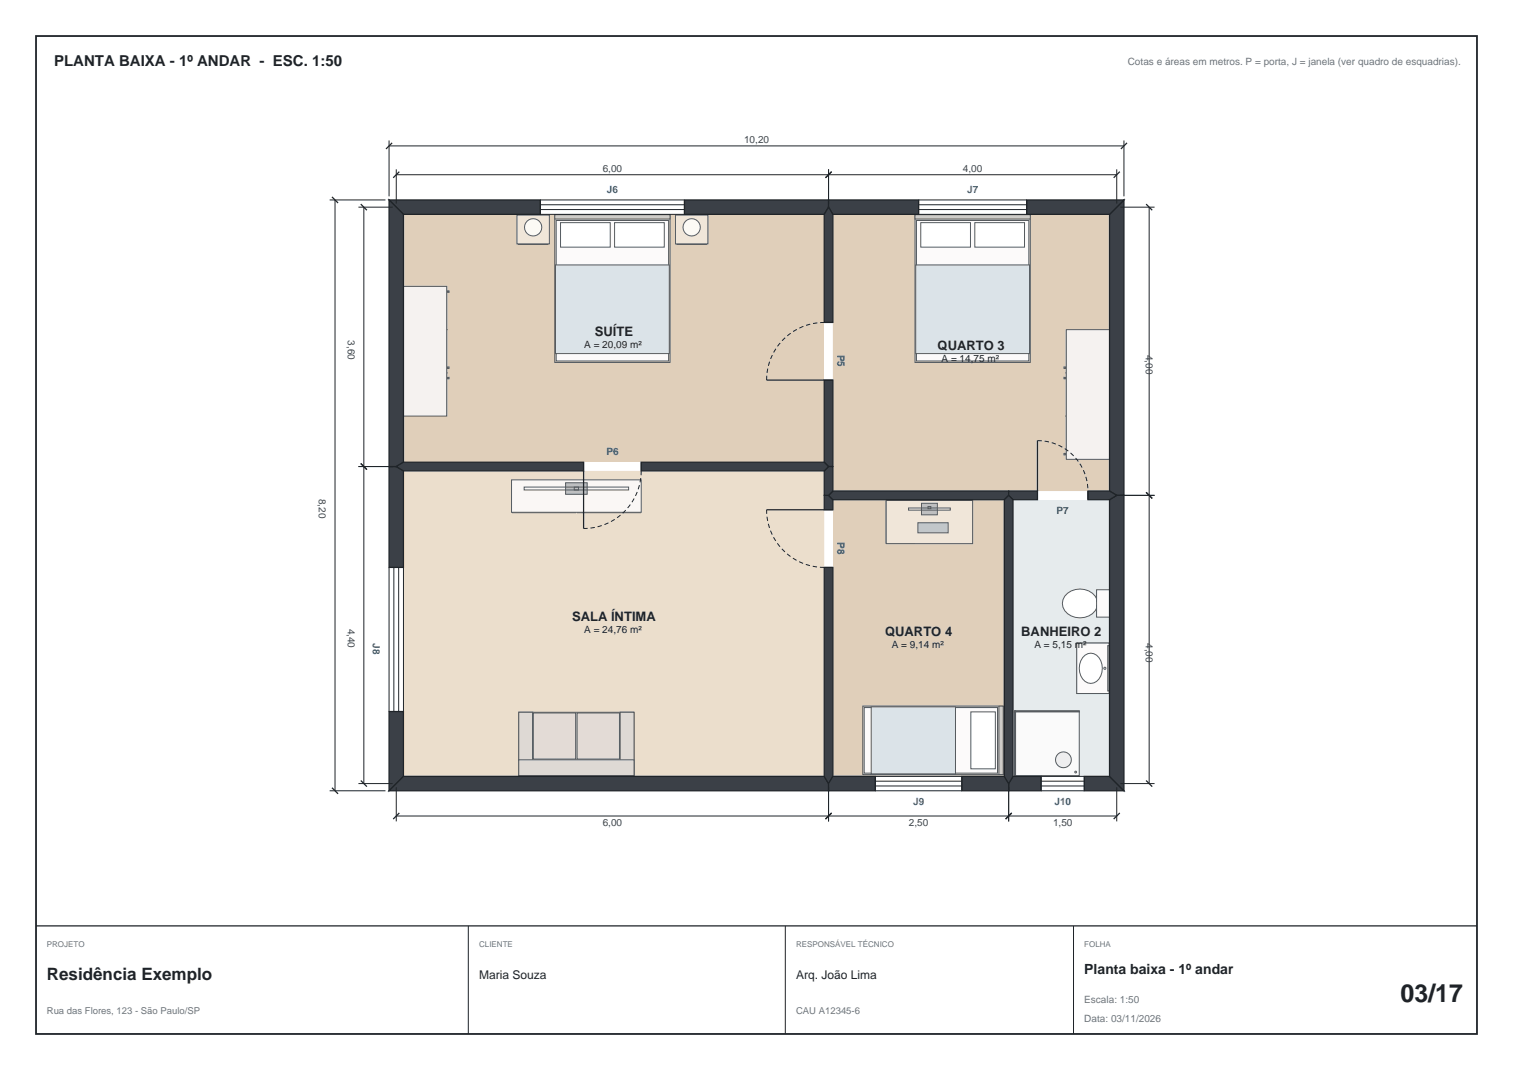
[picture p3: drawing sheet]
<svg xmlns="http://www.w3.org/2000/svg" width="420mm" height="297mm" viewBox="0 0 420 297" stroke-linecap="round" stroke-linejoin="round" font-family="sans-serif">
<path d="M10 10h400v277h-400z" fill="none" stroke="#1f2429" stroke-width=".5"/>
<g fill="#e0cfba">
<path d="M112 59.5h116.8v68.8h-116.8z"/>
<path d="M231.2 59.5h76.8v76.8h-76.8z"/>
</g>
<path d="M112 130.7h116.8v84.8h-116.8z" fill="#ebdecc"/>
<path d="M281.2 138.7h26.8v76.8h-26.8z" fill="#e6ebed"/>
<path d="M231.2 138.7h47.6v76.8h-47.6z" fill="#e0cfba"/>
<g fill="#d6cfc7" stroke="#545c61" stroke-width=".28">
<path d="M143.8 60h.6v.6h-.6z"/>
<path d="M151.6 60h.6v.6h-.6z"/>
<path d="M143.8 66.8h.6v.6h-.6z"/>
<path d="M151.6 66.8h.6v.6h-.6z"/>
<path d="M143.9 67.7l8.2 .1z"/>
</g>
<path d="M143.5 59.7h9v8h-9z" fill="#f0e6d9" stroke="#545c61" stroke-width=".28"/>
<g fill="#f2f0eb" stroke="#545c61" stroke-width=".28">
<circle cx="148" cy="63.1" r="1.2"/>
<circle cx="148" cy="63.1" r=".2"/>
</g>
<circle cx="148" cy="63.1" r="2.4" fill="#fcfaf5" stroke="#545c61" stroke-width=".28"/>
<g fill="#d6cfc7" stroke="#545c61" stroke-width=".28">
<path d="M187.8 60h.6v.6h-.6z"/>
<path d="M195.6 60h.6v.6h-.6z"/>
<path d="M187.8 66.8h.6v.6h-.6z"/>
<path d="M195.6 66.8h.6v.6h-.6z"/>
<path d="M187.9 67.7l8.2 .1z"/>
</g>
<path d="M187.5 59.7h9v8h-9z" fill="#f0e6d9" stroke="#545c61" stroke-width=".28"/>
<g fill="#f2f0eb" stroke="#545c61" stroke-width=".28">
<circle cx="192" cy="63.1" r="1.2"/>
<circle cx="192" cy="63.1" r=".2"/>
</g>
<circle cx="192" cy="63.1" r="2.4" fill="#fcfaf5" stroke="#545c61" stroke-width=".28"/>
<g fill="#bfbfc2" stroke="#545c61" stroke-width=".28">
<path d="M142.6 133.8h.8v.8h-.8z"/>
<path d="M176.6 133.8h.8v.8h-.8z"/>
<path d="M142.6 140.8h.8v.8h-.8z"/>
<path d="M176.6 140.8h.8v.8h-.8z"/>
</g>
<g fill="#f5f2ed" stroke="#545c61" stroke-width=".28">
<path d="M142.3 142.2l17.4 .1z"/>
<path d="M160.3 142.2l17.4 .1z"/>
</g>
<path d="M142 133.2h36v9h-36z" fill="#faf7f5" stroke="#545c61" stroke-width=".28"/>
<g fill="#bfbfc2" stroke="#545c61" stroke-width=".28">
<path d="M157 134h6v3.2h-6z"/>
<path d="M159.4 135.2h1.2v.8h-1.2z"/>
</g>
<path d="M145.5 135.2h29v.8h-29z" fill="none" stroke="#545c61" stroke-width=".28"/>
<g fill="#faf7f5" stroke="#545c61" stroke-width=".28">
<path d="M246 139.1h8v11.6h-8z"/>
<path d="M269.3 139.1h.6v11.6h-.6z"/>
</g>
<path d="M246 138.9h24v12h-24z" fill="#f0e6d9" stroke="#545c61" stroke-width=".28"/>
<path d="M255.8 139.7h4.4v3.2h-4.4z" fill="#bfbfc2" stroke="#545c61" stroke-width=".28"/>
<path d="M254.8 145.1h8.4v2.8h-8.4z" fill="#c7c9c9" stroke="#545c61" stroke-width=".28"/>
<path d="M257.6 140.6h.8v.6h-.8z" fill="#bfbfc2" stroke="#545c61" stroke-width=".28"/>
<path d="M252.2 141h11.6v.6h-11.6z" fill="none" stroke="#545c61" stroke-width=".28"/>
<path d="M296.5 165a5.2 5.2 0 0 1 7.8 1.6 3.6 3.6 0 0 1-3.3 4.4 4.9 4.9 0 0 1-5.7-2.6 3.1 3.1 0 0 1 1.2-3.4z" fill="#fcfafa" stroke="#545c61" stroke-width=".28"/>
<path d="M296.3 164.7a5.4 5.4 0 0 1 8.2 1.8 4 4 0 0 1-3.4 4.9 4.8 4.8 0 0 1-6.2-3.9l.2-1 .5-1z" fill="#fff" stroke="#545c61" stroke-width=".28"/>
<path d="M304.4 163.7h3.6v7.6h-3.6z" fill="#fcfafa" stroke="#545c61" stroke-width=".28"/>
<g fill="#d6cfc7" stroke="#545c61" stroke-width=".28">
<path d="M174.3 213.6h1v1h-1z"/>
<path d="M144.7 213.6h1v1h-1z"/>
<path d="M174.3 198.4h1v1h-1z"/>
<path d="M144.7 198.4h1v1h-1z"/>
</g>
<path d="M144 197.7h32v17.6h-32z" fill="#ded9d4" stroke="#545c61" stroke-width=".28"/>
<g fill="#e3dbd6" stroke="#545c61" stroke-width=".28">
<path d="M160.2 197.9h11.8v12.8h-11.8z"/>
<path d="M148 197.9h11.8v12.8h-11.8z"/>
</g>
<g fill="#ded9d4" stroke="#545c61" stroke-width=".28">
<path d="M172.2 197.7h3.8v17.6h-3.8z"/>
<path d="M144 197.7h3.8v17.6h-3.8z"/>
<path d="M144 210.9h32v4.4h-32z"/>
</g>
<path d="M298.9 178.5h9v14h-9z" fill="#f0e8e0" stroke="#545c61" stroke-width=".28"/>
<path d="M298.9 178.5h9v14h-9z" fill="#fcfafa" stroke="#545c61" stroke-width=".28"/>
<path d="M301.2 181.9a2.83 2.83 0 0 1 4.4 1.5 4.7 4.7 0 0 1-2 6.2 3.2 3.2 0 0 1-3.9-3 4.9 4.9 0 0 1 1.5-4.7z" fill="#fff" stroke="#545c61" stroke-width=".28"/>
<circle cx="306.7" cy="185.5" r=".3" fill="#ebedf0" stroke="#545c61" stroke-width=".28"/>
<path d="M307.5 179.2h.4v12.6h-.4z" fill="none" stroke="#545c61" stroke-width=".28"/>
<g fill="#d6cfc7" stroke="#545c61" stroke-width=".28">
<path d="M276.9 196.4h1.2v1.2h-1.2z"/>
<path d="M276.9 213.4h1.2v1.2h-1.2z"/>
<path d="M239.9 196.4h1.2v1.2h-1.2z"/>
<path d="M239.9 213.4h1.2v1.2h-1.2z"/>
</g>
<path d="M239.5 196h39v19h-39z" fill="#e3d9cf" stroke="#545c61" stroke-width=".28"/>
<path d="M239.9 196.4h37v18.2h-37z" fill="#fcfafa" stroke="#545c61" stroke-width=".28"/>
<path d="M241.8 196.2h23.4v18.6h-23.4z" fill="#dbe3e8" stroke="#545c61" stroke-width=".28"/>
<path d="M269.5 197.6h6.8v15.8h-6.8z" fill="#fff" stroke="#545c61" stroke-width=".28"/>
<g fill="#d6cfc7" stroke="#545c61" stroke-width=".28">
<path d="M277.3 196h1.2v19h-1.2z"/>
<path d="M154.4 60h1.2v1.2h-1.2z"/>
<path d="M184.4 60h1.2v1.2h-1.2z"/>
<path d="M154.4 99h1.2v1.2h-1.2z"/>
<path d="M184.4 99h1.2v1.2h-1.2z"/>
</g>
<path d="M154 59.6h32v41h-32z" fill="#e3d9cf" stroke="#545c61" stroke-width=".28"/>
<path d="M154.4 61.2h31.2v39h-31.2z" fill="#fcfafa" stroke="#545c61" stroke-width=".28"/>
<path d="M154.2 73.5h31.6v24.6h-31.6z" fill="#dbe3e8" stroke="#545c61" stroke-width=".28"/>
<g fill="#fff" stroke="#545c61" stroke-width=".28">
<path d="M155.6 61.8h13.8v6.8h-13.8z"/>
<path d="M170.6 61.8h13.8v6.8h-13.8z"/>
</g>
<g fill="#d6cfc7" stroke="#545c61" stroke-width=".28">
<path d="M154 59.6h32v1.2h-32z"/>
<path d="M254.4 60h1.2v1.2h-1.2z"/>
<path d="M284.4 60h1.2v1.2h-1.2z"/>
<path d="M254.4 99h1.2v1.2h-1.2z"/>
<path d="M284.4 99h1.2v1.2h-1.2z"/>
</g>
<path d="M254 59.6h32v41h-32z" fill="#e3d9cf" stroke="#545c61" stroke-width=".28"/>
<path d="M254.4 61.2h31.2v39h-31.2z" fill="#fcfafa" stroke="#545c61" stroke-width=".28"/>
<path d="M254.2 73.5h31.6v24.6h-31.6z" fill="#dbe3e8" stroke="#545c61" stroke-width=".28"/>
<g fill="#fff" stroke="#545c61" stroke-width=".28">
<path d="M255.6 61.8h13.8v6.8h-13.8z"/>
<path d="M270.6 61.8h13.8v6.8h-13.8z"/>
</g>
<path d="M254 59.6h32v1.2h-32z" fill="#d6cfc7" stroke="#545c61" stroke-width=".28"/>
<path d="M281.6 197.3h18v18h-18z" fill="#fafafa" stroke="#545c61" stroke-width=".28"/>
<circle cx="295.2" cy="210.9" r="2.2" fill="#ebedf0" stroke="#545c61" stroke-width=".28"/>
<path d="M281.6 197.4h18v.2h-18zM281.7 197.3h.2v18h-.2z" fill="none" stroke="#545c61" stroke-width=".28"/>
<circle cx="298.6" cy="214.3" r=".25" fill="#ebedf0" stroke="#545c61" stroke-width=".28"/>
<path d="M112.2 79.7h11.2v35.6h-11.2z" fill="#ebe8e3" stroke="#545c61" stroke-width=".28"/>
<g fill="#ebedf0" stroke="#545c61" stroke-width=".28">
<path d="M124.2 104.7h.5v.4h-.5z"/>
<path d="M124.2 101.9h.5v.4h-.5z"/>
<path d="M124.2 80.7h.5v.4h-.5z"/>
</g>
<g fill="#e3e0db" stroke="#545c61" stroke-width=".28">
<path d="M124 103.4l.1 .2z"/>
<path d="M124 91.4l.1 .2z"/>
</g>
<path d="M112 79.5h12v36h-12z" fill="#f5f2f0" stroke="#545c61" stroke-width=".28"/>
<path d="M296.6 91.7h11.2v35.6h-11.2z" fill="#ebe8e3" stroke="#545c61" stroke-width=".28"/>
<g fill="#ebedf0" stroke="#545c61" stroke-width=".28">
<path d="M295.3 101.9h.6v.4h-.6z"/>
<path d="M295.3 104.7h.6v.4h-.6z"/>
<path d="M295.3 125.9h.6v.4h-.6z"/>
</g>
<g fill="#e3e0db" stroke="#545c61" stroke-width=".28">
<path d="M295.9 103.4l.1 .2z"/>
<path d="M295.9 115.4l.1 .2z"/>
</g>
<path d="M296 91.5h12v36h-12z" fill="#f5f2f0" stroke="#545c61" stroke-width=".28"/>
<g fill="#3b4047" stroke="#1f2429" stroke-width=".35">
<path d="M108 55.5h42v4h-38z"/>
<path d="M190 55.5h40v2l-1.2 2h-38.8z"/>
<path d="M310 57.5l2-2v82h-2l-2-1.2v-76.8z"/>
<path d="M301 215.5h7l4 4h-11z"/>
<path d="M281.2 215.5h7.8v4h-9v-2z"/>
<path d="M108 197.5h4v18l-4 4z"/>
<path d="M108 129.5h2l2 1.2v26.8h-4z"/>
<path d="M230 55.5h25v4h-23.8l-1.2-2z"/>
<path d="M285 55.5h27l-4 4h-23z"/>
<path d="M112 215.5h116.8l1.2 2v2h-122z"/>
<path d="M230 57.5l1.2 2v30h-2.4v-30z"/>
<path d="M228.8 105.5h2.4v24h-1.2l-1.2-1.2z"/>
<path d="M228.8 137.5h1.2l1.2 1.2v2.8h-2.4z"/>
<path d="M228.8 157.5h2.4v58l-1.2 2-1.2-2z"/>
<path d="M308 138.7l2-1.2h2v82l-4-4z"/>
<path d="M231.2 136.3h48.8v1.2l-1.2 1.2h-47.6l-1.2-1.2z"/>
<path d="M280 136.3h8v2.4h-6.8l-1.2-1.2z"/>
<path d="M302 136.3h6l2 1.2-2 1.2h-6z"/>
<path d="M267 215.5h11.8l1.2 2v2h-13z"/>
<path d="M231.2 215.5h11.8v4h-13v-2z"/>
<path d="M278.8 138.7l1.2-1.2 1.2 1.2v76.8l-1.2 2-1.2-2z"/>
<path d="M108 55.5l4 4v68.8l-2 1.2h-2z"/>
<path d="M228.8 130.7l1.2-1.2h1.2v6.8l-1.2 1.2h-1.2z"/>
<path d="M110 129.5l2-1.2h50v2.4h-50z"/>
<path d="M178 128.3h50.8l1.2 1.2-1.2 1.2h-50.8z"/>
</g>
<g fill="none" stroke="#1f2429" stroke-width=".28">
<path d="M108 39v15.5M312 39v15.5M91.5 55.5h15.5M93 55.5v164M99.5 57.5h9.5M101 57.5v160M108 40.5h204M110 48.5h200M110 47v9.5M150 55.5h40v4h-40zM150 56.8h40M150 58.2h40"/>
<path d="M230 47v9.5M255 55.5h30v4h-30zM255 56.8h30M255 58.2h30M310 47v9.5M311 57.5h9.5M319 57.5v160M228.8 89.5h2.4M228.8 105.5h2.4M99.5 129.5h9.5M162 128.3v2.4M178 128.3v2.4"/>
<path d="M288 136.3v2.4M302 136.3v2.4M311 137.5h9.5M108 157.5h4v40h-4zM109.3 157.5v40M110.7 157.5v40M228.8 141.5h2.4M228.8 157.5h2.4M91.5 219.5h15.5M99.5 217.5h9.5M110 218.5v9.5M230 218.5v9.5"/>
<path d="M243 215.5h24v4h-24zM243 218.2h24M243 216.8h24M280 218.5v9.5M289 215.5h12v4h-12zM289 218.2h12M289 216.8h12M310 218.5v9.5M311 217.5h9.5M110 226.5h200M130 257v30M218 257v30"/>
<path d="M298 257v30"/>
</g>
<g fill="none" stroke="#1f2429" stroke-width=".35">
<path d="M108.8 39.7l-1.6 1.6M312.8 39.7l-1.6 1.6M92.2 54.7l1.6 1.6M100.2 56.7l1.6 1.6M110.8 47.7l-1.6 1.6M230.8 47.7l-1.6 1.6M310.8 47.7l-1.6 1.6M318.2 56.7l1.6 1.6M212.8 105.5h16M100.2 128.7l1.6 1.6M162 130.7v16M288 122.3v14"/>
<path d="M318.2 136.7l1.6 1.6M212.8 141.5h16M92.2 218.7l1.6 1.6M100.2 216.7l1.6 1.6M318.2 216.7l1.6 1.6M110.8 225.7l-1.6 1.6M230.8 225.7l-1.6 1.6M280.8 225.7l-1.6 1.6M310.8 225.7l-1.6 1.6M10 257h400"/>
</g>
<path d="M212.8 105.5a16 16 0 0 1 16-16M178 130.7a16 16 0 0 1-16 16M288 122.3a14 14 0 0 1 14 14M228.8 157.5a16 16 0 0 1-16-16" fill="none" stroke="#1f2429" stroke-width=".28" stroke-dasharray="1.2 .8" stroke-linecap="butt"/>
<text font-size="6.9" fill="#1f2328" x="388.8" y="278">03/17</text>
<text font-size="4.7" fill="#1f2328" x="13" y="272.2">Residência Exemplo</text>
<text font-size="4.2" fill="#1f2328" x="15" y="18.5">PLANTA BAIXA - 1º ANDAR - ESC. 1:50</text>
<text font-size="3.9" fill="#1f2328" x="301" y="270.4">Planta baixa - 1º andar</text>
<g font-size="3.6" fill="#1f2328">
<text x="165.1" y="93.2">SUÍTE</text>
<text x="260.3" y="97.2">QUARTO 3</text>
<text x="158.8" y="172.4">SALA ÍNTIMA</text>
<text x="245.7" y="176.4">QUARTO 4</text>
<text x="283.5" y="176.4">BANHEIRO 2</text>
</g>
<g font-size="3.3" fill="#1f2328">
<text x="133" y="271.7">Maria Souza</text>
<text x="221" y="271.7">Arq. João Lima</text>
</g>
<g font-size="2.8" fill="#6b7480">
<text x="313.1" y="18">Cotas e áreas em metros. P = porta, J = janela (ver quadro de esquadrias).</text>
<text x="301" y="278.4">Escala: 1:50</text>
<text x="301" y="283.8">Data: 03/11/2026</text>
</g>
<g font-size="2.8" fill="#3d4650">
<text x="206.6" y="39.7">10,20</text>
<text x="167.3" y="47.7">6,00</text>
<text x="267.3" y="47.7">4,00</text>
<text x="96.5" y="94.5" transform="rotate(90 96.5 94.5)">3,60</text>
<text x="318.1" y="98.5" transform="rotate(90 318.1 98.5)">4,00</text>
<text x="88.5" y="138.5" transform="rotate(90 88.5 138.5)">8,20</text>
<text x="96.5" y="174.5" transform="rotate(90 96.5 174.5)">4,40</text>
<text x="318.1" y="178.5" transform="rotate(90 318.1 178.5)">4,00</text>
<text x="167.3" y="229.3">6,00</text>
<text x="252.3" y="229.3">2,50</text>
<text x="292.3" y="229.3">1,50</text>
</g>
<g font-size="2.8" fill="#1c5fb8">
<text x="168.5" y="53.5">J6</text>
<text x="268.5" y="53.5">J7</text>
<text x="103.5" y="178.5" transform="rotate(90 103.5 178.5)">J8</text>
<text x="253.5" y="223.5">J9</text>
<text x="292.7" y="223.5">J10</text>
</g>
<g font-size="2.8" fill="#1f2328">
<text x="162.2" y="96.6">A = 20,09 m²</text>
<text x="261.4" y="100.6">A = 14,75 m²</text>
<text x="162.2" y="175.8">A = 24,76 m²</text>
<text x="247.5" y="179.8">A = 9,14 m²</text>
<text x="287.1" y="179.8">A = 5,15 m²</text>
</g>
<g font-size="2.8" fill="#0b7285">
<text x="232.5" y="98.5" transform="rotate(90 232.5 98.5)">P5</text>
<text x="168.3" y="126.3">P6</text>
<text x="293.3" y="142.7">P7</text>
<text x="232.5" y="150.5" transform="rotate(90 232.5 150.5)">P8</text>
</g>
<g font-size="2.6" fill="#6b7480">
<text x="13" y="281.3">Rua das Flores, 123 - São Paulo/SP</text>
<text x="221" y="281.3">CAU A12345-6</text>
</g>
<g font-size="2.2" fill="#6b7480">
<text x="13" y="262.8">PROJETO</text>
<text x="133" y="262.8">CLIENTE</text>
<text x="221" y="262.8">RESPONSÁVEL TÉCNICO</text>
<text x="301" y="262.8">FOLHA</text>
</g>
</svg>
